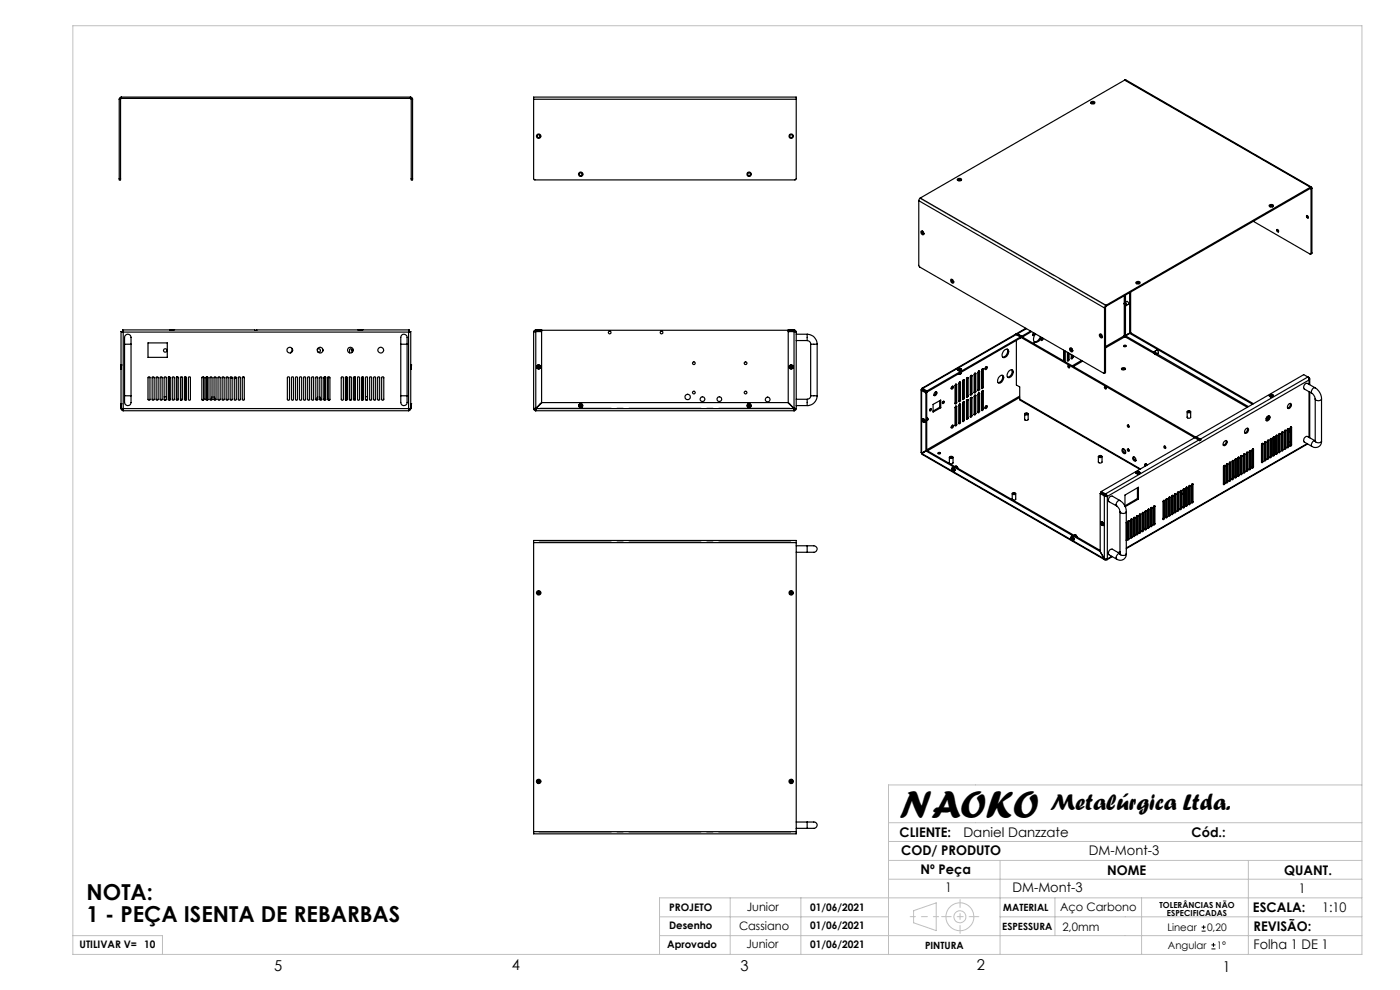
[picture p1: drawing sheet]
<svg xmlns="http://www.w3.org/2000/svg" width="297mm" height="210mm" viewBox="0 0 297 210" stroke-linecap="round" stroke-linejoin="round" font-family="sans-serif">
<path d="M254.9 197.5h.9M254.9 196.7h.9M255.3 196.3v.8M257 201.3h.8M257 200.4h.8M257.4 200v.9" fill="none" stroke="#000" stroke-width=".21"/>
<g fill="none" stroke="#c0c0c0" stroke-width=".21">
<path d="M15.5 5.5h273.4v197h-273.4zM188.5 178.5h100.4M188.5 174.5h100.4M288.9 166.5h-100.4v36M15.5 198.5h19v4M139.9 194.5h48.6M139.9 198.5h149M154.9 190.5v12M169.9 190.5v12M188.5 182.5h100.4M188.5 186.5h100.4M193.8 193.2l4.8-1.7v5.9l-4.8-1.7z"/>
<path d="M212.2 194.5h76.7M212.2 182.5v20M223.8 190.5v8M242.2 190.5v12M264.8 182.5v20M288.9 190.5h-149v12"/>
<circle cx="203.6" cy="194.5" r="1.27"/>
<circle cx="203.7" cy="194.5" r="2.96"/>
</g>
<path d="M203.7 190.8v7.2" fill="none" stroke="#c0c0c0" stroke-width=".21" stroke-dasharray="15.2 1.3 1.3 1.3" stroke-dashoffset="13.6"/>
<path d="M207.6 194.4h-7.9" fill="none" stroke="#c0c0c0" stroke-width=".21" stroke-dasharray="15.2 1.3 1.3 1.3" stroke-dashoffset="13.2"/>
<path d="M193.1 194.4h6" fill="none" stroke="#c0c0c0" stroke-width=".21" stroke-dasharray="15.2 1.3 1.3 1.3" stroke-dashoffset="14.1"/>
<path d="M114.6 86.6h52.9" fill="none" stroke="#808080" stroke-width=".21" stroke-dasharray="15.2 1.3 1.3 1.3" stroke-dashoffset=".2"/>
<path d="M113.2 114.9h55.7M168.9 176.6h-55.7" fill="none" stroke="#808080" stroke-width=".21" stroke-dasharray="15.2 1.3 1.3 1.3" stroke-dashoffset="-1.2"/>
<path d="M238.7 16.9l39.4 22.7M234.5 64.8l-39.4-22.7" fill="none" stroke="#808080" stroke-width=".21" stroke-dasharray="15.2 1.3 1.3 1.3" stroke-dashoffset="3.9"/>
<g fill="none" stroke="#000" stroke-width=".25">
<path d="M238.6 17l.2-.1 39.4 22.8M238.6 17l39.4 22.7M238.6 17l-43.4 25M25.3 37.9v.3h.3v-.3M25.3 21.1h.3M25.3 37.9h.3M25.3 21.1v16.8M25.6 21.1v16.8M25.8 20.6l-.4 .1-.1 .4M25.8 20.9l-.2 .2M25.8 20.6h61.3M25.8 20.6v.3"/>
<path d="M25.8 20.9h61.3M87.1 20.9l.1 .2M87.1 20.6l.3 .1 .1 .4M87.1 20.6v.3M87.2 37.9v.3h.3v-.3M87.2 21.1h.3M87.2 37.9h.3M87.2 21.1v16.8M87.5 21.1v16.8M113.2 21.1v-.5h55.7v.5M113.2 21.1v16.9l.2 .2h55.3l.2-.2v-16.9M113.2 21.1h55.7"/>
<path d="M203.1 38a.46 .46 0 0 1 .5-.2 .46 .46 0 0 1 .3 .4 .48 .48 0 0 1-.4 .2 .48 .48 0 0 1-.4-.4zM203.2 38.3l.5-.1 .1 .1a.27 .27 0 0 0-.3-.2 .27 .27 0 0 0-.2 .2M231.4 21.7a.45 .45 0 0 1 .5-.2 .45 .45 0 0 1 .3 .4 .5 .5 0 0 1-.8-.2zM231.5 22l.2-.2 .4 .2M231.6 22h-.1a.28 .28 0 0 1 .3-.3 .28 .28 0 0 1 .3 .3M278 39.7h.2l.1 .2M278 40h.1M278 39.7l-43.4 25.1M278 39.7v.3M278 40l-43.4 25M278.3 39.9l-.2 .1M278.3 39.9v13.7"/>
<path d="M194.9 42.6v13.8l.2 .2 39 22.6 .2-.2M194.9 42.6l39.4 22.7M195.2 42l-.3 .6M195.2 42l39.4 22.8M195.4 49a.5 .5 0 0 1 .5 .3 .5 .5 0 0 1 0 .5 .53 .53 0 0 1-.5-.8zM195.7 49.1v.3l.3 .2M195.8 49.1h-.1a.27 .27 0 0 0 0 .3 .27 .27 0 0 0 .3 .1M201.8 59.2a.53 .53 0 0 1 .4 .9 .57 .57 0 0 1-.4-.9zM202 59.3v.3l.3 .2M202.1 59.3a.25 .25 0 0 0-.1 .4 .25 .25 0 0 0 .3 .1M241.1 59.8a.39 .39 0 0 1 .5-.2 .39 .39 0 0 1 .2 .5 .4 .4 0 0 1-.5 .2 .4 .4 0 0 1-.2-.5zM265.9 46.9l12 7 .2-.1"/>
<path d="M269.2 43.6a.47 .47 0 0 1 .6-.3 .47 .47 0 0 1 .3 .5 .52 .52 0 0 1-.9-.2zM269.4 43.8h.6M269.5 43.9a.25 .25 0 0 1 .2-.3 .25 .25 0 0 1 .2 .3M270.9 48.7a.3 .3 0 0 1 .3 .2 .3 .3 0 0 1-.1 .3l-.2-.2zM271.2 49.2l-.3-.5 .1 .3 .2 .2M277.2 45.7a.27 .27 0 0 1 .4 .2 .27 .27 0 0 1-.2 .3zM277.2 45.7l.1 .3 .2 .2M277.2 45.7l.3 .5M278.1 40v13.8M278.3 53.6l-.2 .3M278.3 53.6l-.2 .2M25.6 77.4v.9"/>
<path d="M25.6 78.3h.1M25.7 77.4h.1M25.7 78.2v.1M25.7 70.3l.4 .1M25.7 77.4v.9M25.7 70.3v16.4M26 70l.1 .4M26 70h60.8M26.1 70.4h60.6M26.1 70.4v16.3M26.4 73v-1a.76 .76 0 0 1 .7-1.1 .76 .76 0 0 1 .7 1.1v1M26.4 73h1.4"/>
<path d="M26.4 73v11M27.8 73v11M31.4 72.7h4.1v3.1h-4.1zM31.5 80h.3v4.7a.21 .21 0 0 1-.2 .2 .21 .21 0 0 1-.2-.2zM32.3 80l.3-.1 .1 .2v4.6a.21 .21 0 0 1-.2 .2 .21 .21 0 0 1-.2-.2zM33.2 80l.2-.1 .1 .2v4.6a.21 .21 0 0 1-.2 .2 .21 .21 0 0 1-.2-.2zM34 80h.4v4.7a.21 .21 0 0 1-.2 .2 .21 .21 0 0 1-.2-.2zM34.9 80l.2-.1 .2 .2v4.6a.23 .23 0 0 1-.3 .2 .23 .23 0 0 1-.2-.2zM35.7 80l.3-.1 .1 .2v4.6a.21 .21 0 0 1-.2 .2 .21 .21 0 0 1-.2-.2zM35.9 79.9v4.8l.2 .1M36 69.9h.1M36 69.9h.8"/>
<path d="M36 69.9v.1M36.6 80h.4v4.7a.21 .21 0 0 1-.2 .2 .21 .21 0 0 1-.3-.2zM36.8 69.9v.1M36.8 69.9h.1M37.5 80h.3v4.7a.21 .21 0 0 1-.2 .2 .21 .21 0 0 1-.2-.2zM37.5 79.9l-.1 4.9M38.3 80l.3-.1 .1 .2v4.6a.21 .21 0 0 1-.2 .2 .21 .21 0 0 1-.2-.2zM39.2 80h.3v4.7a.21 .21 0 0 1-.2 .2 .21 .21 0 0 1-.2-.2zM39.3 79.9v4.8l.2 .1M40 80h.4v4.7a.21 .21 0 0 1-.2 .2 .21 .21 0 0 1-.2-.2zM43.7 80l.3-.1 .1 .2v4.6a.23 .23 0 0 1-.2 .2 .23 .23 0 0 1-.2-.2zM43.9 79.9v4.8l.2 .1"/>
<path d="M45.5 80h.3v4.7a.21 .21 0 0 1-.2 .2 .21 .21 0 0 1-.2-.2zM46.3 80l.3-.1 .1 .2v4.6a.23 .23 0 0 1-.2 .2 .23 .23 0 0 1-.3-.2zM47.2 80l.2-.1 .2 .2v4.6a.21 .21 0 0 1-.3 .2 .21 .21 0 0 1-.2-.2zM48 80h.4v4.7a.21 .21 0 0 1-.2 .2 .21 .21 0 0 1-.2-.2zM48.9 80h.3v4.7a.21 .21 0 0 1-.2 .2 .21 .21 0 0 1-.2-.2zM49.7 80l.3-.1 .1 .2v4.6a.21 .21 0 0 1-.2 .2 .21 .21 0 0 1-.2-.2zM51.5 80h.3v4.7a.21 .21 0 0 1-.2 .2 .21 .21 0 0 1-.2-.2zM51.6 79.9l.2 .2M61 80l.3-.1 .1 .2v4.6a.23 .23 0 0 1-.2 .2 .23 .23 0 0 1-.2-.2zM62 73.9l-.4 1M62.8 80h.3v4.7a.21 .21 0 0 1-.2 .2 .21 .21 0 0 1-.2-.2zM63.6 80l.3-.1 .1 .2v4.6a.23 .23 0 0 1-.2 .2 .23 .23 0 0 1-.3-.2z"/>
<path d="M64.5 80l.2-.1 .1 .2v4.6a.21 .21 0 0 1-.2 .2 .21 .21 0 0 1-.2-.2zM65.3 80h.4v4.7a.21 .21 0 0 1-.2 .2 .21 .21 0 0 1-.2-.2zM66.2 80h.3v4.7a.21 .21 0 0 1-.2 .2 .21 .21 0 0 1-.2-.2zM67 80l.3-.1 .1 .2v4.6a.21 .21 0 0 1-.2 .2 .21 .21 0 0 1-.2-.2zM67.3 74.2a.35 .35 0 0 1 .5-.2 .35 .35 0 0 1 .1 .5 .35 .35 0 0 1-.5 .1M68.5 74.1l-.1 .5M68.8 80h.3v4.7a.21 .21 0 0 1-.2 .2 .21 .21 0 0 1-.2-.2zM68.9 79.9v4.8l-.1 .1M69.6 80l.3-.1 .1 .2v4.6a.23 .23 0 0 1-.2 .2 .23 .23 0 0 1-.3-.2zM72.5 80l.2-.1 .1 .2v4.6a.23 .23 0 0 1-.2 .2 .23 .23 0 0 1-.2-.2zM73.3 80l.3-.1 .1 .2v4.6a.21 .21 0 0 1-.2 .2 .21 .21 0 0 1-.2-.2zM73.5 79.9v4.7l-.2 .2"/>
<path d="M74.6 74.8v-.5a.25 .25 0 0 0-.2-.3 .25 .25 0 0 0-.2 .3v.6M75 80h.4v4.7a.21 .21 0 0 1-.2 .2 .21 .21 0 0 1-.2-.2zM75.3 79.9l.1 4.9M75.9 80l.2-.1 .2 .2v4.6a.21 .21 0 0 1-.2 .2 .21 .21 0 0 1-.3-.2zM76 69.9h.8M76 69.9h.1M76 69.9v.1M76.8 69.9h.1M76.8 69.9v.1M76.9 79.9v4.7l-.2 .2M77.6 80h.4v4.7a.21 .21 0 0 1-.2 .2 .21 .21 0 0 1-.3-.2zM78.5 80l.2-.1 .1 .2v4.6a.21 .21 0 0 1-.2 .2 .21 .21 0 0 1-.2-.2z"/>
<path d="M79.3 80l.3-.1 .1 .2v4.6a.21 .21 0 0 1-.2 .2 .21 .21 0 0 1-.2-.2zM80.2 80h.3v4.7a.21 .21 0 0 1-.2 .2 .21 .21 0 0 1-.2-.2zM81 80l.3-.1 .1 .2v4.6a.23 .23 0 0 1-.2 .2 .23 .23 0 0 1-.2-.2zM85 73v-1a.75 .75 0 0 1 .7-1.1 .75 .75 0 0 1 .7 1.1v1M85 73h1.4M85 73v11M86.4 73v11M86.7 70.4v16.3M86.8 70l-.1 .4M87.1 78.2v.1M87.1 77.4h.1M87.1 70.3l-.4 .1"/>
<path d="M87.1 77.4v.9M87.1 78.3h.1M87.1 70.3v16.4M87.2 77.4h.1M87.2 77.4v.9M113.2 70.4l1.7-.1v15.1l-1.2 1.2M113.2 70.4v16.3M113.7 70h1.2v.3h-1.4M113.7 70l-.4 .2-.1 .2M113.7 70v16.6M113.8 69.9h.1M113.8 69.9l.1 .1"/>
<path d="M113.8 69.9h.9M113.9 70.3h.1M114.6 70.3h.1M114.7 69.9h.1M114.7 69.9v.1M114.9 70.1h52.3M167.4 69.9h.1M167.4 69.9h.9M167.4 69.9v.1M167.5 69.9h.8M167.5 70.3h.1M168.2 70.3h.1"/>
<path d="M168.3 69.9h.1M168.3 69.9l-.1 .1M168.5 70.3l.4 .1M168.5 70.3h.1M168.5 70l.3 .2 .1 .2M168.5 70h-1.3v.3h1.3M168.5 70.3h-1.3v15.1l1.3 1.2M168.5 70v.3M168.5 70.3v16.3M168.9 70.9h2.3M168.9 72.2h2.3M168.9 70.4v16.3"/>
<path d="M171.2 72.2a.78 .78 0 0 1 .8 .8M171.2 70.9a2.11 2.11 0 0 1 2.2 2.1M171.2 70.9v1.3M172 73h1.4M172 73v11M173.4 73v11M203.1 78.4a.49 .49 0 0 0 .4 .3 .49 .49 0 0 0 .5-.3M203.1 78.4a.52 .52 0 0 0 .9 0M203.2 78.2l-.1 .2M203.2 78.2a.33 .33 0 0 1 .5-.1 .33 .33 0 0 1 .1 .5 .33 .33 0 0 1-.4 0 .33 .33 0 0 1-.2-.4zM203.3 78.3a.3 .3 0 0 1 .3-.1 .3 .3 0 0 1 .2 .2 .29 .29 0 0 1-.3 .2 .29 .29 0 0 1-.2-.3zM203.3 78.5h.4"/>
<path d="M203.4 78.5h.3M203.8 78.2l.1 .1M203.9 79l-.2 .4-.4-.1h.5M203.9 78.3l.1 .1M206 79.6v3.8M206 79.6l.2 .1M206.2 79.7l-.2-.1-.2 .3v3.8M206.2 79.7v3.8M206.8 79.2v3.7M206.8 79.2l.2 .1M207 79.3l-.1-.2-.2 .3v3.9h.2l.1-.3M207 79.3v3.7"/>
<path d="M207.8 78.8l-.1-.1-.3 .3 .1 3.9h.1l.2-.3M207.8 78.8v3.8M207.8 78.8l-.2-.1v3.8M208.6 78.3h-.2l-.2 .2v3.8M208.6 78.3v3.8M208.6 78.3l-.2-.1v3.8M209.1 77.8l.2-.1a.34 .34 0 0 1 .1 .5 .34 .34 0 0 1-.4 .1zM209.2 77.8l-.2 .5M211.9 80a.52 .52 0 0 1 .8-.4 .52 .52 0 0 1 .2 .8 .86 .86 0 0 1-1.2 .8v-.7zM212.6 79.6a1.15 1.15 0 0 1-.9 1.6M213.1 74.3a.54 .54 0 0 1 .8-.1 .54 .54 0 0 1 0 .8 .83 .83 0 0 1-1.2 .7 1.36 1.36 0 0 1 .4-1.4zM213.7 74a1.25 1.25 0 0 1-1 1.7"/>
<path d="M214 78.8a.53 .53 0 0 1 .7-.3 .53 .53 0 0 1 .2 .8 .75 .75 0 0 1-.4 .7 .75 .75 0 0 1-.8-.1v-.5zM214.6 78.4a1.17 1.17 0 0 1-.9 1.6M215.6 71l-19.8 11.4M215.6 71l.9 .5M215.6 71l.2-.1 38.8 22.4-.2 .1M215.6 72.2v9.5l.7 .4v2.6M215.7 70.8h.2M215.7 70.8l-.3 .1 .2 .1M215.7 70.8l.1 .1M215.9 70.8l.9 .5M215.9 70.8v.1M216.5 71.5l-19.9 11.4"/>
<path d="M216.5 71.5v.2l-19.9 11.5M216.5 71.5l36.9 21.3M216.8 71.3v.1M217.6 69.6l-22 12.8M217.7 69.7l-1.8 1.1M218.7 70.2l-1.9 1.1M218.8 70.3l-1.9 1.2M219.2 70.8l.1-.1a.23 .23 0 0 1 .1 .3 .23 .23 0 0 1-.4 0zM219.2 72.8h.2v.2M219.3 70.7l-.3 .3M219.3 72.8h.1M219.7 70.8a1.18 1.18 0 0 0-.1 1.8 1.4 1.4 0 0 0 1.3-1"/>
<path d="M220.7 71.4a1.49 1.49 0 0 1-1.3 1.1M221.1 71.7h.1a.28 .28 0 0 1 0 .4 .28 .28 0 0 1-.3 .1zM221.1 71.7l-.2 .4M225.6 74.3v2.2M225.8 74.4v2.3M226 74.5v2.3M226.4 74.7v1.8M226.6 76.2l-.2 .3M226.6 77.5h.1a.25 .25 0 0 1 .2 .2 .25 .25 0 0 1-.2 .3l-.2-.2zM226.6 76.2l.2 .1M226.6 74.8v1.4M226.7 77.6l.2 .3"/>
<path d="M226.8 76.3l-.1 .2-.2 .1-.1-.1M226.8 75v1.3M226.9 73.9a.44 .44 0 0 1 .6 .2 .44 .44 0 0 1-.2 .5l-.4-.3zM227.3 74.1v-.2v.3l.2 .2M227.3 75.2v.8M227.3 73.9a.25 .25 0 0 0-.1 .4 .25 .25 0 0 0 .4 0M227.4 75.7l-.1 .3M227.4 75.7l.2 .1M227.4 74v.3M227.4 75.3v.4M227.6 75.8l-.1 .3-.1 .1-.1-.2M227.6 75.4v.4"/>
<path d="M229.4 76.5l-1.9 1.1M229.7 76.6l-2 1.1M233.3 70.9a.45 .45 0 0 1 .5 .2 .45 .45 0 0 1-.2 .6 .54 .54 0 0 1-.3-.8zM233.6 70.9v.4l.3 .1M233.6 70.9a.27 .27 0 0 0-.1 .4 .27 .27 0 0 0 .4 .1M234.3 65.3v13.7M234.5 78.9l-.3 .3M234.5 65.2l-.2 .1M234.5 65.2v13.7M234.5 78.9l-.2 .1M234.6 64.8l-.3 .5M234.6 65l-.1 .2"/>
<path d="M234.6 64.8v.2M237.9 78.2a.41 .41 0 0 1 .5-.3 .41 .41 0 0 1 .3 .5 .48 .48 0 0 1-.8-.2zM237.9 78.3l.3-.1 .5 .1M238.4 73.3a.28 .28 0 0 1 .3-.1 .28 .28 0 0 1 .2 .2 .28 .28 0 0 1-.3 .2 .28 .28 0 0 1-.2-.3zM238.4 73.5h.4M238.5 64.4v-.1a.33 .33 0 0 1 .4 .1 .33 .33 0 0 1-.1 .4h-.1M238.5 71.2l.2 .2M238.5 62.8v1.5M238.5 64.5v6.7M238.5 71.2l-4 2.3M238.5 64.3h.1a.28 .28 0 0 1 .3 .2 .28 .28 0 0 1-.1 .3l-.3-.2zM238.6 64.4l.2 .3z"/>
<path d="M238.7 71.4l-4.2 2.4M238.7 71.4l6.2 3.6M238.8 71.2h-.3M238.8 62.6v1.5M238.8 64.8v6.4M238.8 71.3l-.1 .1M238.8 71.3l6 3.4M239 64a.37 .37 0 0 1 .4 .2 .37 .37 0 0 1-.1 .4M239 64l-.5 .2M239.4 64.5l-.5 .3M239.6 62.1v8.6M239.6 70.7l-.8 .5"/>
<path d="M239.7 70.7l-.9 .6M239.7 70.7l26 15.1M239.7 70.7l.2-.1 26 15M239.9 62v8.5M239.9 70.5l-.3 .2M239.9 70.5l-1.1 .7M241.1 60.1h.6M241.2 60.2h-.1a.28 .28 0 0 1 .3-.3 .28 .28 0 0 1 .3 .3M244.8 74.7v-.1a.29 .29 0 0 1 .4 .2 .29 .29 0 0 1-.2 .4M244.8 74.7v.1M244.9 74.7a.24 .24 0 0 1 .3 .1 .24 .24 0 0 1-.2 .3zM244.9 74.7l.2 .2v.2l-.2-.1z"/>
<path d="M245 75.1v.1M245.1 75.2l19.5 11.2M245.3 74.3a.37 .37 0 0 1 .4 .2 .37 .37 0 0 1-.1 .4M245.4 74.3l-.5 .3M245.4 75.1l19.4 11.1M245.7 74.9l-.5 .3M277.5 80l.2 .6M277.5 80l-22.9 13.2M277.5 80l-.9-.5-22.8 13.2M277.5 80l.2 .1M25.6 85.6v.9M25.6 86.5h.1"/>
<path d="M25.7 85.6h.1M25.7 86.5h.1M25.7 86.6l.4 .1M25.7 86.7l.1 .3 .3 .1M25.7 86.7l.4 .1M25.7 85.6v.9M26.1 86.7v.4M26.1 86.7h60.6M26.1 87.1h60.6M26.4 84v.9a.76 .76 0 0 0 .7 1.1 .76 .76 0 0 0 .7-1.1v-.9M26.4 84h1.4M34.8 84.2h.5"/>
<path d="M34.9 84.8h.3M38.7 80v4.6l-.4 .2M43.2 80l.1 4.7a.21 .21 0 0 1-.3 .2 .21 .21 0 0 1-.2-.2v-4.6a.21 .21 0 0 1 .2-.2 .21 .21 0 0 1 .3 .2M43.2 84.6l-.1 .2h-.2M44.6 80l.2-.1 .2 .2v4.6a.21 .21 0 0 1-.2 .2 .21 .21 0 0 1-.2-.2zM45 84.2l-.2 .3 .2 .3M45.4 84.2l.1 .3-.1 .3M48.9 80l.3 .3M50.1 80.1l-.4 .2M50.6 80h.4v4.7a.21 .21 0 0 1-.2 .2 .21 .21 0 0 1-.2-.2zM61.8 80l.3-.1 .2 .2v4.6a.21 .21 0 0 1-.2 .2 .21 .21 0 0 1-.3-.2zM67.4 84.2l-.1 .1 .1 .5"/>
<path d="M67.8 80h.5v4.7a.21 .21 0 0 1-.2 .2 .21 .21 0 0 1-.3-.2zM67.8 84.2l.2 .3-.2 .3M69.6 80v4.6l.1 .2h.3M74.2 80l-.1 4.7a.21 .21 0 0 0 .2 .2 .21 .21 0 0 0 .2-.2v-4.6a.21 .21 0 0 0-.2-.2 .21 .21 0 0 0-.2 .2M74.2 84.6l.1 .2h.2M76.7 80h.4v4.7a.21 .21 0 0 1-.2 .2 .21 .21 0 0 1-.2-.2zM77.5 84.2h.5M77.6 84.8h.4M85 84v.9a.75 .75 0 0 0 .7 1.1 .75 .75 0 0 0 .7-1.1v-.9M85 84h1.4M86.7 86.7v.4M87.1 86.5h.1"/>
<path d="M87.1 85.6h.1M87.1 86.6l-.4 .1M87.1 86.7h-.3l-.1 .1M87.1 86.7l-.1 .3-.3 .1M87.1 85.6v.9M87.2 85.6h.1M87.2 85.6v.9M113.2 86.7l.2 .4h.3M113.2 86.7h.3M113.5 86.7l.2 .1M113.7 86.6l-.5 .1M113.7 86.6l-.2 .1"/>
<path d="M113.7 86.8v.3M113.7 87.1h54.8M113.7 86.7v.4M113.7 86.7v.1M113.7 86.7h54.7M113.7 86.7l1.3-1.3h52.1l1.3 1.3M114.6 85.6v.2M167.5 85.6v.2M168.4 86.7l.1 .4M168.4 86.7l.1 .1M168.5 86.6l.4 .1M168.5 86.6l.1 .1"/>
<path d="M168.5 86.8v.3M168.6 86.7l-.1 .1M168.6 86.7h.3M168.9 86.7l-.2 .4h-.2M168.9 86h2.3M168.9 84.7h2.3M171.2 84.7v1.3M172 84a.72 .72 0 0 1-.8 .7M172 84h1.4M173.4 84a2.11 2.11 0 0 1-2.2 2M195.4 82.7l.1 13.4M195.5 82.5v.3"/>
<path d="M195.5 82.8v13.3M195.5 82.8l.9 .6M195.5 82.5l.2 .2M195.5 96.2l.2 .2 38.7 22.3M195.5 96.2l38.7 22.3M195.6 96.1l.1 .1M195.7 89a.36 .36 0 0 1 .4 .1 .36 .36 0 0 1-.1 .5l-.3-.3zM195.7 88.9h.1M195.7 82.7h.1M195.7 82.7l-.2 .1M195.7 82.7l.9 .5M195.8 89a.26 .26 0 0 1 .3 .2 .26 .26 0 0 1-.2 .3l-.2-.4z"/>
<path d="M195.8 82.4l-.3 .1M195.8 82.6l-.1 .1M195.8 96v.1M195.8 82.6l.8 .6M195.8 82.4v.2M195.8 82.4l.8 .5M195.8 88.9a.52 .52 0 0 1 .3 .7M195.8 89h.1l.2 .4a.27 .27 0 0 1-.3-.1 .27 .27 0 0 1 0-.3zM195.8 88.8l-.1 .1M195.8 88.8a.5 .5 0 0 1 .3 .8M196 88.9l.3 .5M196 89.1l.1 .2"/>
<path d="M196.1 89.6h.1M196.4 83.4v12.2M196.4 95.6l-.9 .5M196.5 95.7l-1 .5M196.5 95.7l36.9 21.3M196.5 95.7l.1-.1 36.8 21.2M196.6 83.2l-.2 .2M196.6 83.2v12.3M196.6 95.5l-.2 .1M196.6 95.5l-1.1 .6M196.6 82.9v.3M196.8 89l-.2-.5 .2 .4v.2l-.2 .1"/>
<path d="M197.2 86.8l.3-.1a.24 .24 0 0 1 0 .3 .24 .24 0 0 1-.3 .1zM197.4 86.7l-.2 .4M197.9 85.8l1.7-.9v1.6l-1.7 .9zM198.3 83.2l.2-.1a.45 .45 0 0 1 .2 .6 .45 .45 0 0 1-.5 .3l-.1-.3zM198.5 83.1v.4l-.4 .3M199 96.1a.27 .27 0 0 1 .3-.2 .27 .27 0 0 1 .2 .3h-.5zM199 96.2h.5M199.4 86.4l.2 .1M199.4 86.4l-1.5 .8M199.4 85v1.4M200.1 85.2l.1-.1a.24 .24 0 0 1 .1 .3 .24 .24 0 0 1-.4 .1zM200.1 85.1l-.2 .4"/>
<path d="M201.4 98.2a.43 .43 0 0 0 .4 .2 .43 .43 0 0 0 .4-.2M201.4 97v1.2M201.5 96.9a.31 .31 0 0 1 .4-.1 .31 .31 0 0 1 .1 .4h-.5zM201.9 82l.2-.1a.29 .29 0 0 1 .1 .4 .29 .29 0 0 1-.4 .1zM202.1 99.2h.1M202 99.2a.4 .4 0 0 1 .5 .3 .4 .4 0 0 1-.2 .5l-.3-.3zM202 90.2h.1a.31 .31 0 0 1 .1 .4 .31 .31 0 0 1-.4 .1zM202.1 81.9l-.3 .5M202.1 90.2l-.3 .5M202.1 99.2a.49 .49 0 0 1 .4 .8 .54 .54 0 0 0-.4-.8zM202.1 99.3l.3 .5a.29 .29 0 0 1-.3-.1 .29 .29 0 0 1 0-.4zM202.2 97v1.2"/>
<path d="M202.3 99.2l.3 .6M202.3 99.4l.1 .2M202.4 99.9h.1M202.7 85.3l-.1 .2M202.7 89.9l-.1 .3M202.7 85.3l.3 .1M202.7 81.5v3.8M202.7 86.2v3.7M202.7 89.9l.3 .2M202.8 81.5l.2 .1M202.8 86.1l.2 .1M202.9 98.9l.3 .4-.3-.4-.3 .1"/>
<path d="M203 86.2l-.2-.1-.2 .3v3.9a.21 .21 0 0 0 .3 0 .21 .21 0 0 0 .1-.2M203 81.6a.21 .21 0 0 0-.3-.1 .21 .21 0 0 0-.1 .3v3.8h.2l.2-.2M203 81.6v3.8M203 86.2v3.9M203.6 84.8l-.2 .3M203.6 89.5l-.2 .2M203.6 84.8l.2 .1M203.6 81v3.8M203.6 85.7v3.8M203.6 89.5l.2 .1M203.6 81l.2 .1M203.6 85.7l.2 .1"/>
<path d="M203.8 85.8l-.2-.1-.2 .2v4l.4-.3M203.8 81.1l-.1-.1-.3 .2v4h.2l.2-.3M203.8 81.1v3.8M203.8 85.8v3.8M204.4 84.3l-.2 .3M204.4 89l-.2 .3M204.4 84.3l.2 .1M204.4 80.6v3.7M204.4 85.2v3.8M204.4 89l.2 .1M204.4 80.6l.2 .1M204.4 85.2l.2 .1"/>
<path d="M204.6 85.3l-.1-.1-.3 .2v3.9a.21 .21 0 0 0 .3 .1 .21 .21 0 0 0 .1-.3M204.6 84.4a.21 .21 0 0 1-.1 .3 .21 .21 0 0 1-.3 0M204.6 80.7l-.1-.2-.3 .3v3.9M204.6 80.7v3.7M204.6 85.3v3.8M205.2 83.9l-.2 .3M205.2 88.5l-.2 .3M205.2 83.9l.2 .1M205.2 88.5l.2 .1M205.4 80.2l-.2-.1-.2 .2v4h.2l.2-.3M205.4 84.9l-.1-.2-.3 .3v3.9M205.4 88.6l-.2 .4-.2-.1"/>
<path d="M205.4 80.2v3.8M205.4 84.9v3.7M205.4 80.2l-.2-.1v3.8M205.4 84.9l-.2-.1v3.7M206 83.4l-.2 .3M206 88.1l-.2 .3M206 88.1l.2 .1M206 83.4l.2 .1M206 84.3v3.8M206 84.3l.2 .1M206.2 84.4a.21 .21 0 0 0-.3-.1 .21 .21 0 0 0-.1 .3v3.9h.2l.2-.3M206.2 83.5l-.2 .3-.2-.1"/>
<path d="M206.2 84.4v3.8M206.8 82.9l-.1 .3M206.8 87.6l-.1 .3M206.8 82.9l.2 .1M206.8 83.8v3.8M206.8 87.6l.2 .1M206.8 83.8l.2 .1M207 83.9l-.2-.1-.1 .3v3.8M207 87.7l-.2 .3-.1-.1M207 83.9v3.8M207.6 82.5l-.2 .3M207.6 87.1l-.2 .3"/>
<path d="M207.6 82.5l.2 .1M207.6 87.1l.2 .1M207.8 83.5l-.1-.2-.3 .4 .1 3.8 .1 .1 .2-.4M207.8 83.5v3.7M207.8 83.5l-.2-.1v3.7M208.4 82l-.2 .3M208.4 86.7l-.2 .3M208.4 82l.2 .1M208.4 86.7l.2 .1M208.6 82.1l-.2 .3-.2-.1M208.6 83l-.1-.1h-.1l-.2 .3 .2 3.9 .2-.3M208.6 83v3.8"/>
<path d="M208.6 83l-.2-.1v3.8M209.1 86.1h.1a.3 .3 0 0 1 .2 .4 .3 .3 0 0 1-.4 .1zM209.2 86l-.2 .6M216.3 84.7l.1 .2 25.4 14.6M216.3 84.3l-19.6 11.3M216.3 84l-19.7 11.4M216.3 84.7l25.6 14.8M217.4 87.7a.39 .39 0 0 1 .4-.1 .39 .39 0 0 1 .3 .3 .4 .4 0 0 1-.4 .1 .4 .4 0 0 1-.3-.3zM217.4 89h-.1a.46 .46 0 0 0 .8 0M217.4 87.8v1.2M217.6 87.8l.2-.1 .1 .1-.2 .1zM218.1 87.8v1.2"/>
<path d="M233 96.8v1.2a.43 .43 0 0 0 .4 .2 .43 .43 0 0 0 .4-.2v-1.2M233.1 96.7a.31 .31 0 0 1 .4-.1 .31 .31 0 0 1 .1 .4 .31 .31 0 0 1-.4 .1 .31 .31 0 0 1-.1-.4zM234.3 82.1a.23 .23 0 0 1 .3 .1 .23 .23 0 0 1-.1 .3zM234.5 82l.2 .4M238.1 95.2a.58 .58 0 0 1 .6 .4 .58 .58 0 0 1-.1 .6 .7 .7 0 0 1-.5-1zM238.3 95.2a.72 .72 0 0 0 .5 .9M238.7 95.6v.5M239.1 90.2a.24 .24 0 0 1 .4 .1 .24 .24 0 0 1-.1 .3zM239.1 95.3a.25 .25 0 0 1 .4 .1 .25 .25 0 0 1-.1 .3zM239.4 90.2l.1 .3M239.4 95.2l.1 .4M239.5 95.4v.1"/>
<path d="M240.3 97a.51 .51 0 0 1 .6 .2 .51 .51 0 0 1-.1 .6 .63 .63 0 0 1-.5-.8zM240.5 96.9a.67 .67 0 0 0 .5 .8l-.3-.2M243 98.4l.1 .4M243.4 98.6l-.4-.2-.2 .1 .1 .4M247.1 94.6l.2 .4M251.8 88.5a.4 .4 0 0 0 .4 .2 .4 .4 0 0 0 .4-.2M251.8 87.3v1.2M251.9 87.2a.36 .36 0 0 1 .4-.1 .36 .36 0 0 1 .3 .3 .35 .35 0 0 1-.5 .2 .35 .35 0 0 1-.2-.4zM252.1 87.3l.3 .1h-.3zM252.6 87.3v1.2M253.4 92.8l-19.8 11.5M253.4 92.8l.9 .5"/>
<path d="M253.8 92.7l.8 .5M253.8 92.7v.1M254.3 93.3l-19.8 11.5M254.3 93.3l.1 .1M254.4 93.4h.1M254.6 93.4h.1M254.6 93.2l.2 .1-.3 .2-.2-.2M254.6 93.2v.2M259.6 98.8v3.6M259.7 93.7a.36 .36 0 0 1 .5-.2 .36 .36 0 0 1 0 .6 .39 .39 0 0 1-.3 .4 .39 .39 0 0 1-.4-.3zM259.7 98.7l.2 .1M259.9 98.8l-.1-.1-.3 .3 .1 3.8 .3-.3"/>
<path d="M259.9 98.8v3.7M260.1 93.4a.79 .79 0 0 1-.6 1M260.2 98.4v3.7M260.3 98.4l.2 .1M260.5 98.5l-.2-.2-.2 .3 .1 3.9 .3-.3M260.5 98.5v3.7M260.9 98.1v3.6M260.9 98l.2 .1M261.1 98.1l-.1-.1-.2 .2v3.9h.1l.2-.3M261.1 98.1v3.7M261.5 97.7v3.7M261.5 97.7h.2"/>
<path d="M261.7 97.7l-.1-.1-.2 .3v3.9l.3-.3M261.7 97.7v3.8M262.1 97.4v3.6M262.1 97.3l.2 .1M262.3 97.4l-.1-.1-.2 .2v3.9h.1l.2-.3M262.3 97.4v3.7M262.7 97v3.7M262.7 97l.2 .1M262.9 97.1l-.1-.2-.2 .4v3.8l.3-.3M262.9 97.1v3.7M263.3 96.7v3.6M263.3 96.6l.2 .1"/>
<path d="M263.5 96.7h-.2l-.1 .2v3.8h.1l.2-.3M263.5 96.7v3.7M263.9 100l-.1 .2M263.9 100l.2 .1M263.9 96.3v3.7M263.9 96.3l.2 .1M264.1 96.4l-.2-.1-.1 .2v3.8M264.1 96.4v3.7M264.3 90.9h.2a.39 .39 0 0 1 .4 .2 .39 .39 0 0 1-.2 .5l-.1 .1a.38 .38 0 0 1-.6 .1 .38 .38 0 0 1 .1-.6zM264.5 99.6l-.1 .3M264.5 99.6l.2 .2M264.5 95.9v3.7"/>
<path d="M264.5 95.9l.2 .1M264.6 90.8a.85 .85 0 0 1-.5 1M264.7 96l-.2-.1-.1 .2v3.9h.2l.1-.2M264.7 96v3.8M265.1 99.3l-.1 .2M265.1 99.3l.2 .1M265.1 95.6v3.7M265.1 95.6l.2 .1M265.3 95.7l-.2-.1-.1 .2v3.8h.2l.1-.2M265.3 95.7v3.7M265.7 98.9l-.1 .3M265.7 98.9l.2 .2"/>
<path d="M265.7 95.3v3.6M265.7 95.2l.2 .1M265.9 95.3l-.2-.1-.1 .2v3.9l.3-.2M265.9 95.3v3.8M267.7 97.7l-.1 .3M267.7 97.7l.2 .2M267.7 94.1v3.6M267.8 94l.1 .1M267.9 94.1l-.1-.1-.2 .3v3.8h.2l.1-.2M267.9 94.1v3.8M268.3 97.4v.2M268.3 97.4l.2 .1"/>
<path d="M268.3 93.8v3.6M268.4 93.7l.1 .1M268.5 93.8l-.1-.1-.1 .2v3.9l.2-.3M268.5 93.8v3.7M268.6 88.7l.4 .3M268.7 88.5l.4 .3M268.9 88.3a.34 .34 0 0 1 .5 0 .34 .34 0 0 1-.1 .5 .42 .42 0 0 1-.2 .5 .42 .42 0 0 1-.5-.2zM269 97.1l-.1 .2M269 97.1l.1 .1M269 93.4v3.7M269 93.4h.1M269.1 93.4v-.1l-.2 .2v3.9h.2v-.2"/>
<path d="M269.1 93.4v3.8M269.2 88.2a.8 .8 0 0 1-.6 1M269.3 83.9a.49 .49 0 0 0 .8 0M269.4 83.7a.38 .38 0 0 1 .4-.1 .38 .38 0 0 1 .3 .4 .37 .37 0 0 1-.5 .2 .37 .37 0 0 1-.2-.5zM269.4 83.7l-.1 .2M269.5 83.8l.3-.1 .2 .2a.27 .27 0 0 1-.3 .2 .27 .27 0 0 1-.2-.3zM269.5 84h.4M269.6 84.1h.2M269.6 96.7l-.1 .2M269.6 96.7l.2 .1M269.6 93.1v3.6M269.6 93l.2 .1"/>
<path d="M269.8 93.1l-.1-.1-.2 .2v3.9l.3-.3M269.8 93.1v3.7M270 83.7l.1 .2M270.1 83.9a.45 .45 0 0 1-.4 .3 .45 .45 0 0 1-.4-.3M270.2 96.4l-.1 .2M270.2 96.4l.2 .1M270.2 92.7v3.7M270.2 92.7h.2M270.4 92.7l-.1-.1-.2 .2v3.9l.3-.2M270.4 92.7v3.8M270.8 96l-.1 .2M270.8 96l.2 .1"/>
<path d="M270.8 92.3v3.7M270.8 92.3l.2 .1M271 92.4l-.1-.1-.2 .3v3.8l.3-.3M271 92.4v3.7M271.4 95.7l-.1 .2M271.4 95.7l.2 .1M271.4 92v3.7M271.4 92h.2M271.6 92l-.1-.1-.2 .3v3.8l.1 .1 .2-.3M271.6 92v3.8M272 95.3l-.1 .2M272 95.3l.2 .1"/>
<path d="M272 91.6v3.7M272 91.6l.2 .1M272.2 91.7l-.1-.1-.2 .2v3.9h.1l.2-.3M272.2 91.7v3.7M272.6 95l-.1 .2M272.6 95l.2 .1M272.8 91.4l-.2-.1-.1 .1v3.9l.3-.2M272.8 91.4v3.7M272.8 91.4l-.2-.1v3.7M273.1 91.3l.1 .1M273.1 91l.1 .1M273.2 94.6l-.1 .2"/>
<path d="M273.2 94.6l.2 .1M273.2 90.9v3.7M273.2 90.9l.2 .1M273.4 91l-.2-.1-.1 .2v3.9h.2l.1-.3M273.4 91v3.7M273.4 85.7a.35 .35 0 0 1 .6 0 .35 .35 0 0 1-.1 .5 .42 .42 0 0 1-.3 .5 .42 .42 0 0 1-.5-.2zM273.7 91.7h.1M273.7 91.4h.1M273.7 85.6a.8 .8 0 0 1-.5 1M273.8 93.7v.2M273.8 94.3l-.1 .2M273.8 94.3l.2 .1"/>
<path d="M273.8 90.6v3.7M273.8 90.5l.2 .2M274 94.4l-.2 .3-.1-.2M274 90.7l-.2-.2-.1 .3v3.7M274 90.7v3.7M276.8 92.8l.5-.2 1.7 .9a.79 .79 0 0 0-.7 1.2l-1.7-1-.1-.3zM277.3 94.1l-38.4 22.1M277.4 94.2l-38.5 22.2M277.7 80.1l.1 .2-.1 .3M277.7 80.6l-42.8 24.7M277.7 80.1l-.1 .1M277.7 80.6v.9"/>
<path d="M277.7 83.1v9.7M277.8 80.4v1.2M277.8 83.2v9.7M278.3 83.5l.6 .7 .1 .4M279 82.3a2.9 2.9 0 0 1 1.4 2.3M279 93.5v.2M279 82.3l-1.6-1a.76 .76 0 0 0-.7 1.2l1.6 1M279 82.3a.79 .79 0 0 0-.7 1.2M279 84.6a.77 .77 0 0 0 1.4 0M279 93.5a.77 .77 0 0 0 1.4 0M279 84.6v8.9M280.4 93.5a1.28 1.28 0 0 1-.7 1.3 1.28 1.28 0 0 1-1.4-.1"/>
<path d="M280.4 84.6v8.9M113.2 115.1v-.5h55.7v.5M113.2 115.1v61.3M113.2 115.1h55.7M168.9 115.1v61.3M168.9 115.8h2.3M168.9 117.1h2.3M171.2 115.8h.8a.84 .84 0 0 1 1 .1 .84 .84 0 0 1 .1 1l-.5 .2h-1.4M171.2 115.8v1.3M214.7 104.6a.39 .39 0 0 1 .4-.1 .39 .39 0 0 1 .3 .3 .4 .4 0 0 1-.4 .1 .4 .4 0 0 1-.3-.3zM214.7 105.9a.46 .46 0 0 0 .8 0M214.7 104.7v1.2"/>
<path d="M214.9 104.7l.3-.1 .1 .1-.3 .1zM215.5 104.7v1.2M227.2 113.9a.37 .37 0 0 1 .5 .2 .37 .37 0 0 1-.2 .4l-.3-.4zM227.3 113.8h.1M227.3 113.8a.51 .51 0 0 1 .4 .7M227.3 113.8a.48 .48 0 0 1 .4 .7M227.3 114l.2-.1 .2 .5a.3 .3 0 0 1-.3-.1 .3 .3 0 0 1-.1-.3zM227.3 113.9a.27 .27 0 0 1 .4 .2 .27 .27 0 0 1-.2 .3zM227.5 113.8l.3 .5M227.5 114l.2 .2M227.6 114.4v.1M227.7 114.5h.1"/>
<path d="M228.2 113.5l.2 .4-.2-.4-.4 .1M233.4 117l.8 1.5M233.4 117h.1M233.4 104.7l.2-.1 .9 .5M233.4 104.7l.9 .5M233.4 104.7v12.3M233.4 117l.9 1.5M233.6 110.7a.5 .5 0 0 1 .4 .8 .38 .38 0 0 1-.5-.3 .38 .38 0 0 1 .3-.5l.3 .5-.1 .3a.5 .5 0 0 0-.4-.8zM233.6 110.9a.25 .25 0 0 1 .3 .1 .25 .25 0 0 1-.1 .4zM233.6 110.9h.2l.2 .4a.3 .3 0 0 1-.3-.1 .3 .3 0 0 1-.1-.3zM233.6 104.3l.9 .5M233.6 104.3v.2l.9 .5"/>
<path d="M233.8 110.8l.3 .5M233.9 110.9l.1 .3M234 111.5h.1M234.2 118.5l.2 .2h.2M234.3 118.5l.6 .1M234.3 105.2l.6 .1M234.3 105.2v13.3M234.3 118.5h-.1M234.5 105.1l.2 .1M234.5 105.1l-.2 .1M234.5 104.8l.4 .5M234.5 105l.2 .2"/>
<path d="M234.5 104.8v.2M234.6 118.6v.1M234.7 105.2l.2 .1M234.9 118.6v.1h-.3M234.9 105.3v13.3M235.9 118l-1 .6M236 118.1l-1.2 .6M236.9 107.3l.6 .7 .1 .5M237.6 106.2a2.91 2.91 0 0 1 1.3 2.3M237.6 117.4v.2M237.6 106.2l-1.7-1a.79 .79 0 0 0-.6 1.2l1.6 .9M237.6 117.4l-1.7-.9a.79 .79 0 0 0-.6 1.2l1.6 .9"/>
<path d="M237.6 106.2a.78 .78 0 0 0-.7 1.1M237.6 108.5a.74 .74 0 0 0 .7 .4 .74 .74 0 0 0 .6-.4M237.6 117.4a.77 .77 0 0 0 1.3 0M237.6 117.4a.79 .79 0 0 0-.7 1.2M237.6 108.5v8.9M237.6 117.1l-.3 .2M237.6 117l-.4 .2M238.9 117.4a1.28 1.28 0 0 1-.6 1.3 1.28 1.28 0 0 1-1.4-.1M238.9 110.9h.1M238.9 114.6h.1M238.9 108.5v8.9M239.4 114.2l-.1 .2"/>
<path d="M239.4 114.2l.1 .1M239.4 110.5v3.7M239.4 110.4l.1 .1M239.5 110.5v-.1l-.2 .2v3.9h.1l.1-.2M239.5 110.5v3.8M240 113.8l-.1 .2M240 113.8l.2 .1M240 110.1v3.7M240 110.1l.2 .1M240.2 110.2l-.1-.1-.2 .2v3.9h.1l.2-.3M240.2 110.2v3.7M240.6 113.4l-.1 .3"/>
<path d="M240.6 113.4l.2 .2M240.6 109.8v3.6M240.6 109.7l.2 .1M240.8 109.8l-.2-.1-.1 .2v3.9h.1l.2-.2M240.8 109.8v3.8M241 100.2a.46 .46 0 0 0 .4 .3 .46 .46 0 0 0 .4-.2 .45 .45 0 0 1-.4 .2 .45 .45 0 0 1-.4-.3zM241.1 100.1a.37 .37 0 0 1 .4-.1 .37 .37 0 0 1 .2 .4 .39 .39 0 0 1-.4 .1 .39 .39 0 0 1-.2-.4zM241.2 100.1a.29 .29 0 0 1 .3-.1 .29 .29 0 0 1 .2 .3l-.4 .1zM241.2 100.2a.27 .27 0 0 1 .3-.1 .27 .27 0 0 1 .2 .2 .27 .27 0 0 1-.3 .1 .27 .27 0 0 1-.2-.2zM241.2 113.1l-.1 .2M241.2 113.1l.2 .1M241.2 109.4v3.7"/>
<path d="M241.2 100.4h.4M241.2 109.4l.2 .1M241.3 100.4h.2M241.3 105.8l.2 .1M241.3 105.8l-2.6 1.5M241.3 103.5v2.3M241.4 109.5l-.2-.1-.1 .3v3.7l.1 .1 .2-.3M241.4 109.5v3.7M241.5 105.9v-2.5l-2.8 1.6v2.3M241.5 105.9l-2.8 1.6M241.8 112.7l-.1 .3M241.8 112.7l.2 .2"/>
<path d="M241.8 109.1v3.6M241.8 109l.2 .1M242 109.1l-.2-.1-.1 .3 .1 3.9 .2-.3M242 109.1v3.8M242.4 112.4l-.1 .2M242.4 112.4l.2 .1M242.4 108.7v3.7M242.4 108.7l.2 .1M242.6 108.8l-.2-.1-.1 .2 .1 3.9 .2-.3M242.6 108.8v3.7M243 112l-.1 .3M243 112l.2 .2"/>
<path d="M243 108.4v3.6M243 108.3l.2 .1M243.2 108.4l-.2-.1-.1 .2 .1 4 .2-.3M243.2 108.4v3.8M243.6 111.7l-.1 .2M243.6 111.7l.2 .1M243.6 108v3.7M243.6 108l.2 .1M243.8 108.1l-.2-.1-.1 .2v3.9l.3-.3M243.8 108.1v3.7M244.2 111.4l-.1 .2M244.2 111.4l.2 .1"/>
<path d="M244.2 107.7v3.7M244.2 107.7h.2M244.4 107.7h-.2l-.1 .2v3.9l.3-.3M244.4 107.7v3.8M244.8 111l-.1 .2M244.8 107.3v3.7M244.8 111l.2 .1M244.9 107.3l.1 .1M245 107.4l-.1-.1-.2 .3 .1 3.8 .2-.3M245 107.4v3.7M246.8 109.8l-.1 .3M246.8 109.8l.2 .2"/>
<path d="M246.8 106.2v3.6M246.9 106.1l.1 .1M247 106.2l-.1-.1-.2 .2 .1 3.9 .2-.2M247 106.2v3.8M247.4 109.5l-.1 .2M247.4 109.5l.2 .1M247.6 105.9l-.1-.1-.2 .2v3.8h.2l.1-.2M247.6 105.9v3.7M247.6 105.9l-.2-.1v3.7M248 109.1l-.1 .3M248 109.1l.2 .1M248 105.5v3.6"/>
<path d="M248.1 105.4l.1 .1M248.2 105.5l-.1-.1-.2 .2v3.9l.3-.3M248.2 105.5v3.7M248.6 108.8l-.1 .2M248.6 108.8l.2 .1M248.6 105.1v3.7M248.7 105.1l.1 .1M248.8 105.2l-.1-.1-.2 .2 .1 3.9 .2-.3M248.8 105.2v3.7M249.2 108.4l-.1 .2M249.2 108.4l.2 .1M249.2 104.8v3.6"/>
<path d="M249.3 104.7l.1 .1M249.4 104.8l-.1-.1-.2 .3 .1 3.8h.1l.1-.3M249.4 104.8v3.7M249.8 108.1v.2M249.8 108.1l.2 .1M249.8 104.4v3.7M249.9 104.4h.1M250 104.4l-.1-.1-.1 .3v3.9l.2-.3M250 104.4v3.8M250.4 104.3v3.8l.2-.3M250.4 104.5l.1 .1M250.4 104.3l.1 .1"/>
<path d="M250.5 107.7l-.1 .2M250.5 107.7l.1 .1M250.5 104.1v3.6M250.5 104l.1 .1M250.6 104.1h-.2v.2M250.6 104.1v3.7M251 104.8l.1 .1M251 104.7h.1M251.1 107.4l-.1 .2M251.1 107.4l.2 .1M251.1 103.7v3.7M251.1 103.7l.2 .1"/>
<path d="M251.3 103.8l-.2-.1-.1 .2v3.8h.2l.1-.2M251.3 103.8v3.7M251.6 105.2l.1 .1M251.6 105l.1 .1M251.7 107l-.1 .3M251.7 107l.2 .2M251.7 103.4v3.6M251.7 103.3l.2 .1M251.9 107.2l-.2 .2-.1-.1M251.9 103.4l-.2-.1-.1 .2v3.8M251.9 103.4v3.8M252.2 105.5l.1 .1"/>
<path d="M252.2 105.4h.1M252.3 106.7l-.1 .2M252.3 106.7l.2 .1M252.3 103v3.7M252.3 103l.2 .1M252.5 103.1l-.2-.1-.1 .2v3.8l.1 .1 .2-.3M252.5 103.1v3.7M252.8 105.9l.1 .1M252.8 105.7l.1 .1M252.9 106.3l-.1 .3M252.9 106.3l.2 .2M252.9 102.7v3.6"/>
<path d="M252.9 102.6l.2 .1M253.1 102.7l-.2-.1-.1 .3v3.7l.1 .1 .2-.2M253.1 102.7v3.8M259.6 102.4l-.1 .2M259.6 102.4l.3 .1M260.2 102.1l-.1 .2M260.2 102.1l.3 .1M260.9 101.7l-.1 .2M260.9 101.7l.2 .1M261.5 101.4l-.1 .2M261.5 101.4l.2 .1M262.1 101l-.1 .2"/>
<path d="M262.1 101l.2 .1M262.7 100.7l-.1 .2M262.7 100.7l.2 .1M263.3 100.3l-.1 .2M263.3 100.3l.2 .1M264.1 100.1l-.1 .2-.1 .1-.1-.1M113.2 176.4v.5h55.7v-.5M113.2 176.4h55.7M168.9 174.4h2.3M168.9 175.7h2.3M171.2 174.4h1.1a.75 .75 0 0 1 1.1 .6 .75 .75 0 0 1-1.1 .7h-1.1M171.2 174.4v1.3"/>
<circle cx="114.3" cy="28.9" r=".46"/>
<circle cx="114.3" cy="28.9" r=".31"/>
<circle cx="123.2" cy="37" r=".46"/>
<circle cx="123.2" cy="37" r=".31"/>
<circle cx="158.9" cy="37" r=".3"/>
<circle cx="158.9" cy="37" r=".47"/>
<circle cx="167.8" cy="28.9" r=".3"/>
<circle cx="167.8" cy="28.9" r=".47"/>
<circle cx="35.1" cy="74.4" r=".37"/>
<circle cx="61.5" cy="74.3" r=".6"/>
<circle cx="67.9" cy="74.3" r=".6"/>
<circle cx="74.3" cy="74.3" r=".6"/>
<circle cx="80.8" cy="74.3" r=".6"/>
<circle cx="114.3" cy="77.8" r=".41"/>
<circle cx="114.3" cy="77.8" r=".18"/>
<circle cx="114.3" cy="77.8" r=".31"/>
<circle cx="129.4" cy="70.5" r=".29"/>
<circle cx="140.3" cy="70.5" r=".3"/>
<circle cx="147.2" cy="77" r=".28"/>
<circle cx="158.2" cy="77" r=".28"/>
<circle cx="167.8" cy="77.8" r=".31"/>
<circle cx="167.8" cy="77.8" r=".17"/>
<circle cx="167.8" cy="77.9" r=".27"/>
<circle cx="167.8" cy="77.8" r=".41"/>
<circle cx="167.9" cy="77.8" r=".43"/>
<circle cx="203.6" cy="78.4" r=".24"/>
<circle cx="123.2" cy="86.1" r=".41"/>
<circle cx="123.2" cy="86" r=".42"/>
<circle cx="123.2" cy="86" r=".17"/>
<circle cx="123.2" cy="86" r=".29"/>
<circle cx="145.9" cy="84.2" r=".58"/>
<circle cx="147.2" cy="83.3" r=".28"/>
<circle cx="149" cy="84.7" r=".5"/>
<circle cx="152.6" cy="84.7" r=".51"/>
<circle cx="158.2" cy="83.3" r=".28"/>
<circle cx="158.9" cy="86.1" r=".31"/>
<circle cx="158.9" cy="86.1" r=".17"/>
<circle cx="158.9" cy="86" r=".44"/>
<circle cx="158.9" cy="86.1" r=".28"/>
<circle cx="158.9" cy="86.1" r=".41"/>
<circle cx="162.8" cy="84.7" r=".5"/>
<circle cx="201.8" cy="97.1" r=".16"/>
<circle cx="202.2" cy="99.6" r=".25"/>
<circle cx="233.4" cy="96.9" r=".16"/>
<circle cx="247.2" cy="94.9" r=".23"/>
<circle cx="114.3" cy="125.8" r=".29"/>
<circle cx="114.3" cy="125.8" r=".18"/>
<circle cx="114.3" cy="125.8" r=".46"/>
<circle cx="114.3" cy="125.8" r=".31"/>
<circle cx="167.8" cy="125.7" r=".3"/>
<circle cx="167.8" cy="125.8" r=".29"/>
<circle cx="167.9" cy="125.7" r=".46"/>
<circle cx="167.9" cy="125.8" r=".18"/>
<circle cx="114.3" cy="165.7" r=".28"/>
<circle cx="114.3" cy="165.8" r=".18"/>
<circle cx="114.3" cy="165.8" r=".46"/>
<circle cx="114.3" cy="165.8" r=".31"/>
<circle cx="167.8" cy="165.8" r=".19"/>
<circle cx="167.8" cy="165.7" r=".3"/>
<circle cx="167.9" cy="165.7" r=".46"/>
<circle cx="167.9" cy="165.8" r=".28"/>
</g>
<text font-size="8.5" x="190.9" y="173.5">NAOKO</text>
<text font-size="4.9" x="222.8" y="171.9">Metalúrgica Ltda.</text>
<g font-size="4.7">
<text x="18.4" y="191">NOTA:</text>
<text x="18.4" y="195.5">1 - PEÇA ISENTA DE REBARBAS</text>
</g>
<g font-size="3.2">
<text x="58.2" y="205.9">5</text>
<text x="108.6" y="205.8">4</text>
<text x="157.1" y="205.9">3</text>
<text x="207.2" y="205.9">2</text>
<text x="259.4" y="206.1">1</text>
</g>
<g font-size="2.8">
<text x="190.9" y="177.5">CLIENTE:</text>
<text x="204.4" y="177.5">Daniel Danzzate</text>
<text x="252.8" y="177.5">Cód.:</text>
<text x="191.2" y="181.3">COD/ PRODUTO</text>
<text x="195.3" y="185.5">Nº Peça</text>
<text x="231" y="181.3">DM-Mont-3</text>
<text x="234.9" y="185.6">NOME</text>
<text x="272.5" y="185.6">QUANT.</text>
<text x="200.5" y="189.3">1</text>
<text x="214.8" y="189.3">DM-Mont-3</text>
<text x="275.6" y="189.3">1</text>
<text x="265.8" y="193.5">ESCALA:</text>
<text x="265.9" y="197.5">REVISÃO:</text>
<text x="280.5" y="193.5">1:10</text>
<text x="265.9" y="201.3">Folha 1 DE 1</text>
</g>
<g font-size="2.5">
<text x="156.8" y="197.4">Cassiano</text>
<text x="158.4" y="193.3">Junior</text>
<text x="224.9" y="193.3">Aço Carbono</text>
<text x="225.4" y="197.5">2,0mm</text>
<text x="158.3" y="201.1">Junior</text>
</g>
<g font-size="2.2">
<text x="141.9" y="197.2">Desenho</text>
<text x="142" y="193.2">PROJETO</text>
<text x="171.9" y="197.2">01/06/2021</text>
<text x="171.9" y="193.2">01/06/2021</text>
<text x="247.7" y="197.5">Linear</text>
<text x="256.1" y="197.5">0,20</text>
<text x="16.9" y="201">UTILIVAR V= 10</text>
<text x="141.5" y="201">Aprovado</text>
<text x="171.9" y="201">01/06/2021</text>
<text x="247.8" y="201.3">Angular</text>
<text x="258.1" y="201.3">1°</text>
</g>
<g font-size="2.1">
<text x="212.6" y="197.3">ESPESSURA</text>
<text x="212.8" y="193.2">MATERIAL</text>
<text x="196.2" y="201.3">PINTURA</text>
</g>
<g font-size="1.8">
<text x="246" y="192.5">TOLERÂNCIAS NÃO</text>
<text x="247.6" y="194.3">ESPECIFICADAS</text>
</g>
</svg>
